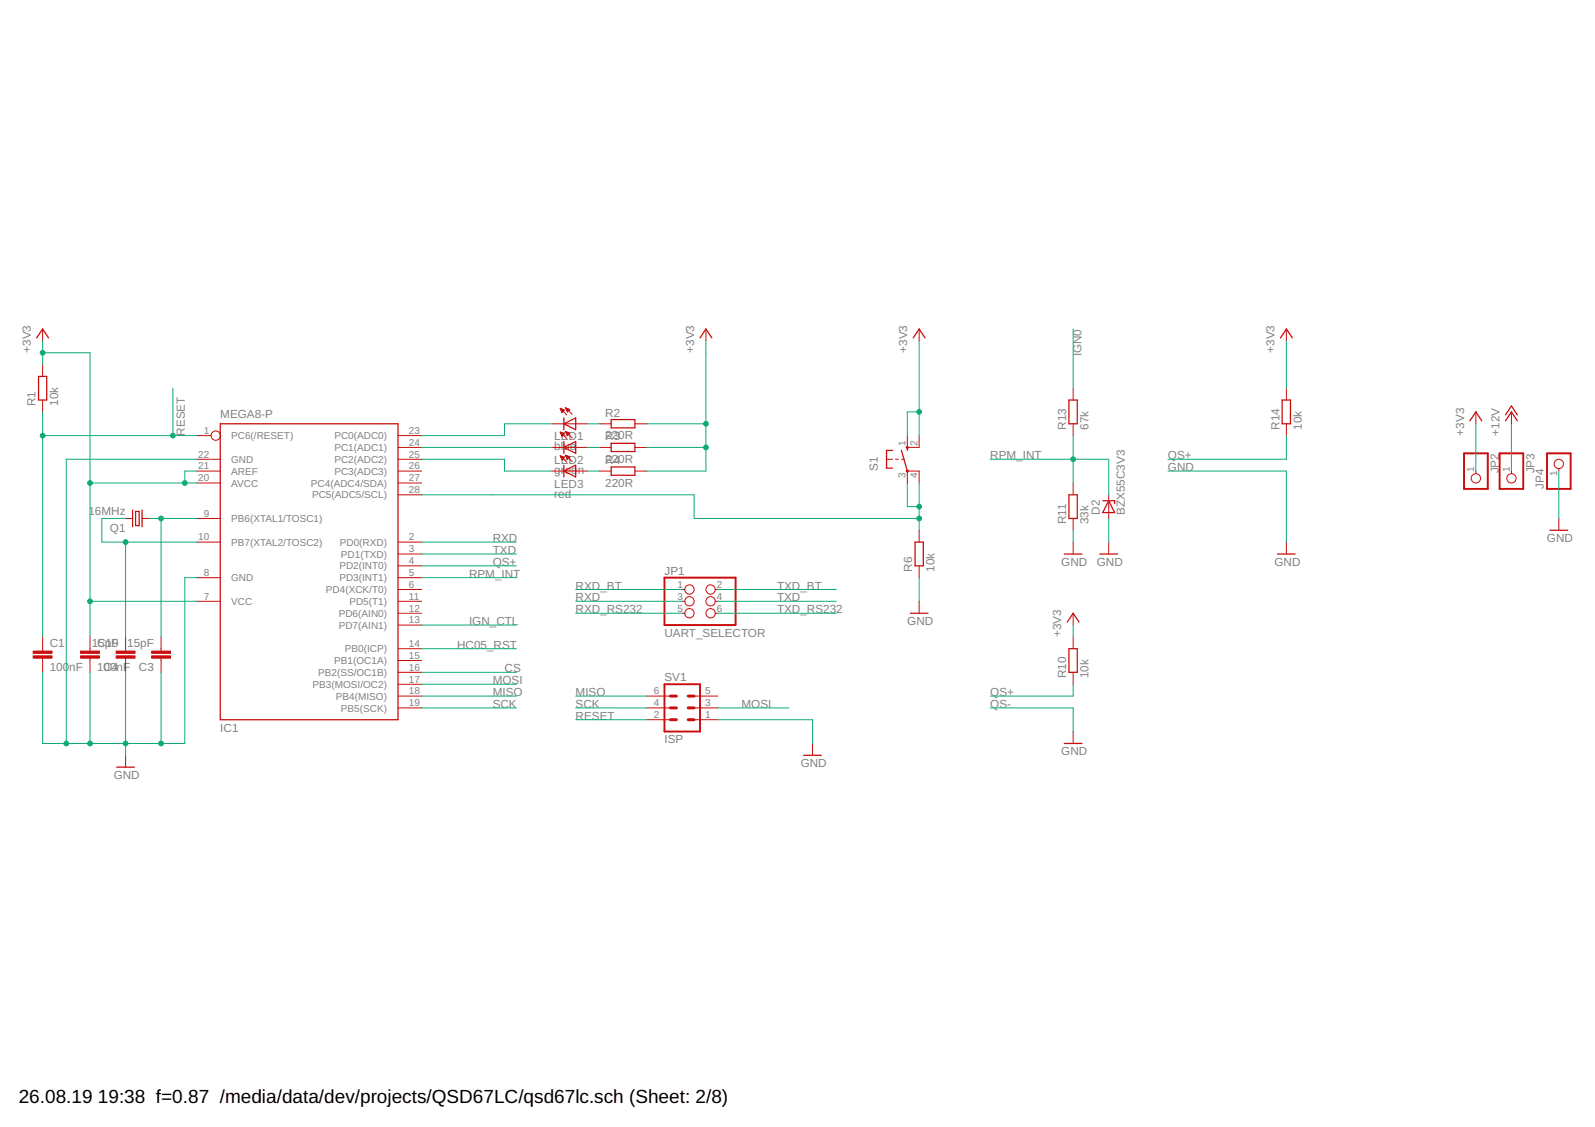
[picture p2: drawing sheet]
<svg xmlns="http://www.w3.org/2000/svg" width="297mm" height="210mm" viewBox="0 0 297 210" stroke-linecap="round" stroke-linejoin="round" font-family="sans-serif">
<g fill="none" stroke="#c90d0c" stroke-width=".23">
<path d="M6.8 62.9l1.1-1.6 1.1 1.6M7.2 70.1h1.5v4.4h-1.5zM41 78.9h33.1v55.1h-33.1zM105 78.9l2.2-1.1v2.2zM105 77.8v2.2M113.8 78.1h4.4v1.6h-4.4zM130.4 62.9l1.1-1.6 1.1 1.6M170.1 62.9l1.1-1.6 1.1 1.6M199.1 74.5h1.5v4.4h-1.5zM238.5 62.9l1.1-1.6 1.1 1.6M238.8 74.5h1.5v4.4h-1.5zM273.7 78.4l1.1-1.7 1.1 1.7"/>
<path d="M280.4 78.4l1.1-1.7 1.1 1.7M280.4 77.3l1.1-1.7 1.1 1.7M24.7 95v3.1M25.3 95.2h.6v2.7h-.6zM26.5 95v3.1M105 82.2v2.2M105 86.6v2.2M105 83.3l2.2-1.1v2.2zM105 87.7l2.2-1.1v2.2zM113.8 82.6h4.4v1.5h-4.4zM113.8 87h4.4v1.5h-4.4zM166.2 83.9h-1.1v3.3h1.1"/>
<path d="M167.9 83.9l1.1 3.8M169 83.3v.6M199.1 92.2h1.5v4.4h-1.5zM205.4 93.3h2.2v.5M206.5 93.3l1.1 2.2h-2.2zM288.6 98.8h3.4M169.5 114.2h3.3M170.4 101h1.6v4.4h-1.6zM198.2 103.2h3.3M198.8 115.9l1.1-1.7 1.1 1.7M204.8 103.2h3.3M237.9 103.2h3.3"/>
<path d="M198.2 138.5h3.3M199.1 120.8h1.5v4.4h-1.5zM21.7 142.9h3.3M149.7 140.7h3.3"/>
</g>
<g fill="none" stroke="#c90d0c" stroke-width=".19">
<path d="M7.9 61.3v2.2M7.9 67.9v2.2M7.9 74.5v2.2M102.8 78.9h6.6M104.3 76.1l1.3 1.2M104.3 76.1l.8 .3-.4 .4M104.3 76.1l.4 .7M104.4 76.1h.1M104.4 76.2h.3M104.4 76.3h.5M104.5 76.4h.6M104.5 76.5h.5"/>
<path d="M104.6 76.6h.3M104.6 76.7h.2M104.7 76.8h.1M105.3 75.9l1.3 1.3M105.3 75.9l.8 .4-.4 .4M105.3 75.9l.4 .8M105.3 76h.2M105.4 76.1h.3M105.5 76.2h.4M105.5 76.3h.6M105.5 76.4h.5M105.6 76.5h.3"/>
<path d="M105.6 76.6h.2M105.7 76.7h.1M111.6 78.9h2.2M118.2 78.9h2.2M131.5 61.3v2.2M171.2 61.3v2.2M199.9 72.3v2.2M199.9 78.9v2.2M239.6 61.3v2.2M239.6 72.3v2.2M239.6 78.9v2.2M274.8 76.7v2.2"/>
<path d="M281.5 76.7v2.2M23.4 96.6h1.3M26.5 96.6h1.3M36.6 96.6h4.4M36.6 85.5h4.4M36.6 87.7h4.4M36.6 90h4.4M36.6 81.1h2.7M74.1 85.5h4.4M74.1 87.7h4.4M74.1 90h4.4M74.1 92.2h4.4"/>
<path d="M74.1 83.3h4.4M74.1 81.1h4.4M102.8 87.7h6.6M102.8 83.3h6.6M104.3 80.5l1.3 1.2M104.3 80.5l.8 .3-.4 .4zM104.3 84.9l1.3 1.2M104.3 84.9l.8 .3-.4 .4zM104.4 80.5h.1M104.4 85h.1M104.4 80.6h.3M104.4 85.1h.4"/>
<path d="M104.5 80.7h.5M104.5 85.2h.5M104.5 80.8h.6M104.5 85.3h.6M104.5 80.9h.5M104.5 85.4h.4M104.6 81h.3M104.6 85.5h.3M104.6 81.1h.2M104.6 85.6h.2M105.3 80.3l1.3 1.3M105.3 80.3l.8 .4-.4 .4z"/>
<path d="M105.3 84.8l1.3 1.2M105.3 84.8l.8 .3-.4 .4zM105.4 80.4h.1M105.4 84.9h.2M105.4 80.5h.3M105.4 85h.4M105.5 80.6h.5M105.5 85.1h.5M105.5 80.7h.5M105.5 85.2h.5M105.5 80.8h.5M105.5 85.3h.4"/>
<path d="M105.6 80.9h.3M105.6 85.4h.2M105.6 81h.1M105.6 85.5h.1M111.6 87.7h2.2M111.6 83.3h2.2M118.2 87.7h2.2M118.2 83.3h2.2M165.1 85.5h1.1M166.8 85.5h.5M167.9 85.5h.5M169 90v-2.3h2.2v2.3"/>
<path d="M169 81.1v2.2h2.2v-2.2M171.2 98.8v2.2M199.9 90v2.2M199.9 96.6v2.2M206.5 92.2v4.4M274.8 87.7v.5M281.5 87.7v.5M290.3 87.2v.5M290.3 96.6v2.2M7.9 118.6v2.7M16.8 118.6v2.7M23.4 118.6v2.7"/>
<path d="M30 118.6v2.7M36.6 101h4.4M36.6 107.6h4.4M36.6 112h4.4M74.1 101h4.4M74.1 107.6h4.4M74.1 112h4.4M74.1 116.4h4.4M74.1 114.2h4.4M74.1 109.8h4.4M74.1 105.4h4.4M74.1 103.2h4.4"/>
<path d="M127.1 112h.5M127.1 114.2h.5M127.1 109.8h.5M133.2 112h.5M133.2 114.2h.5M133.2 109.8h.5M171.2 105.4v2.2M171.2 112v2.2M199.9 101v2.2M199.9 114.2v2.2M199.9 118.6v2.2M206.5 101v2.2"/>
<path d="M239.6 101v2.2M7.9 122.6v2.6M16.8 122.6v2.6M23.4 122.6v2.6M30 122.6v2.6M74.1 131.8h4.4M74.1 129.6h4.4M74.1 127.4h4.4M74.1 125.2h4.4M74.1 123h4.4M74.1 120.8h4.4M120.4 131.8h4.5"/>
<path d="M120.4 129.6h4.5M120.4 134h4.5M129.3 131.8h4.4M129.3 129.6h4.4M129.3 134h4.4M151.3 138.5v2.2M199.9 125.2v2.2M199.9 136.2v2.3M23.4 140.7v2.2"/>
<circle cx="40.2" cy="81.1" r=".87"/>
<circle cx="274.8" cy="89.1" r=".87"/>
<circle cx="281.5" cy="89.1" r=".87"/>
<circle cx="290.3" cy="86.4" r=".87"/>
<circle cx="128.4" cy="109.8" r=".87"/>
<circle cx="128.4" cy="114.2" r=".87"/>
<circle cx="128.4" cy="112" r=".87"/>
<circle cx="132.3" cy="112" r=".87"/>
<circle cx="132.3" cy="114.2" r=".87"/>
<circle cx="132.3" cy="109.8" r=".87"/>
</g>
<g fill="#c90d0c" stroke="#c90d0c" stroke-width=".19">
<path d="M28.2 121.3h3.5v.4h-3.5z"/>
<path d="M28.2 122.2h3.5v.4h-3.5z"/>
<path d="M21.6 121.3h3.5v.4h-3.5z"/>
<path d="M21.6 122.2h3.5v.4h-3.5z"/>
<path d="M6.2 122.2h3.5v.4h-3.5z"/>
<path d="M6.2 121.3h3.5v.4h-3.5z"/>
<path d="M15 122.2h3.5v.4h-3.5z"/>
<path d="M15 121.3h3.5v.4h-3.5z"/>
</g>
<g fill="none" stroke="#c90d0c" stroke-width=".36">
<path d="M272.6 84.4h4.5v6.7h-4.5zM279.3 84.4h4.4v6.7h-4.4zM288.1 84.4h4.4v6.7h-4.4zM123.7 107.6h13.3v8.8h-13.3zM123.7 127.4h6.7v8.8h-6.7z"/>
<circle cx="169" cy="83.3" r=".11"/>
<circle cx="169" cy="87.7" r=".11"/>
</g>
<path d="M124.9 129.6h1.1M124.9 131.8h1.1M124.9 134h1.1M128.2 129.6h1.1M128.2 131.8h1.1M128.2 134h1.1" fill="none" stroke="#c90d0c" stroke-width=".55"/>
<g fill="none" stroke="#0dab76" stroke-width=".19">
<path d="M7.9 63.5v4.4M7.9 76.7v41.9M7.9 65.7h8.9v52.9M32.2 72.3v8.8M102.8 78.9h-8.8v2.2h-15.5M109.4 78.9h2.2M120.4 78.9h11.1M131.5 63.5v24.2h-11.1M171.2 63.5v17.6M171.2 76.7h-2.2v4.4M199.9 61.3v11M239.6 63.5v8.8"/>
<path d="M274.8 78.9v8.8M281.5 78.9v8.8M7.9 81.1h28.7M16.8 90h19.8M23.4 96.6h-4.4v4.4h17.6M27.8 96.6h8.8M30 96.6v22M36.6 87.7h-2.2v2.3M36.6 85.5h-24.3v53M78.5 92.2h50.8v4.4h41.9M78.5 85.5h15.5v2.2h8.8M78.5 83.3h24.3"/>
<path d="M109.4 87.7h2.2M109.4 83.3h2.2M120.4 83.3h11.1M169 90v4.4h2.2M171.2 90v8.8M184.4 85.5h22.1v6.7M199.9 81.1v8.9M199.9 98.8v2.2M206.5 96.6v4.4M217.5 87.7h22.1v13.3M239.6 81.1v4.4h-22.1M290.3 87.7v8.9"/>
<path d="M16.8 112h19.8M23.4 101v17.6M36.6 107.6h-2.2v30.9h-26.5v-13.3M78.5 101h17.7M78.5 107.6h17.7M78.5 103.2h17.7M78.5 116.4h17.7M78.5 105.4h17.7M107.2 112h19.9M107.2 109.8h19.9M107.2 114.2h19.9M133.7 112h22"/>
<path d="M133.7 109.8h22M133.7 114.2h22M171.2 107.6v4.4M199.9 116.4v2.2M16.8 125.2v13.3M23.4 125.2v15.5M30 125.2v13.3M78.5 129.6h17.7M78.5 131.8h17.7M78.5 127.4h17.7M78.5 125.2h17.7M78.5 120.8h17.7"/>
<path d="M107.2 134h13.2M107.2 129.6h13.2M107.2 131.8h13.2M133.7 134h17.6v4.5M133.7 131.8h13.2M184.4 131.8h15.5v4.4M199.9 127.4v2.2h-15.5"/>
</g>
<g fill="#0dab76" stroke="#0dab76" stroke-width=".19">
<circle cx="30" cy="96.6" r=".44"/>
<circle cx="23.4" cy="101" r=".44"/>
<circle cx="30" cy="138.5" r=".44"/>
<circle cx="23.4" cy="138.5" r=".44"/>
<circle cx="12.3" cy="138.5" r=".44"/>
<circle cx="16.8" cy="138.5" r=".44"/>
<circle cx="7.9" cy="81.1" r=".44"/>
<circle cx="32.2" cy="81.1" r=".44"/>
<circle cx="171.2" cy="94.4" r=".44"/>
<circle cx="171.2" cy="96.6" r=".44"/>
<circle cx="7.9" cy="65.7" r=".44"/>
<circle cx="34.4" cy="90" r=".44"/>
<circle cx="16.8" cy="90" r=".44"/>
<circle cx="16.8" cy="112" r=".44"/>
<circle cx="131.5" cy="83.3" r=".44"/>
<circle cx="131.5" cy="78.9" r=".44"/>
<circle cx="171.2" cy="76.7" r=".44"/>
<circle cx="199.9" cy="85.5" r=".44"/>
</g>
<g font-size="3.5">
<text x="3.5" y="205.4">26.08.19</text>
<text x="18.2" y="205.4">19:38 f=0.87 /media/data/dev/projects/QSD67LC/qsd67lc.sch (Sheet: 2/8)</text>
</g>
<g font-size="2.2" fill="#808080">
<text x="5.7" y="65.7" transform="rotate(-90 5.7 65.7)">+3V3</text>
<text x="129.3" y="65.7" transform="rotate(-90 129.3 65.7)">+3V3</text>
<text x="169" y="65.7" transform="rotate(-90 169 65.7)">+3V3</text>
<text x="237.4" y="65.7" transform="rotate(-90 237.4 65.7)">+3V3</text>
<text x="201.4" y="66.4" transform="rotate(-90 201.4 66.4)">IGN0</text>
<text x="6.6" y="75.6" transform="rotate(-90 6.6 75.6)">R1</text>
<text x="10.8" y="75.6" transform="rotate(-90 10.8 75.6)">10k</text>
<text x="41" y="77.8">MEGA8-P</text>
<text x="112.7" y="77.6">R2</text>
<text x="34.4" y="81.1" transform="rotate(-90 34.4 81.1)">RESET</text>
<text x="103.2" y="83.9">blue</text>
<text x="103.2" y="82">LED1</text>
<text x="112.7" y="81.8">220R</text>
<text x="112.7" y="82">R3</text>
<text x="198.6" y="80" transform="rotate(-90 198.6 80)">R13</text>
<text x="202.7" y="80" transform="rotate(-90 202.7 80)">67k</text>
<text x="238.3" y="80" transform="rotate(-90 238.3 80)">R14</text>
<text x="242.4" y="80" transform="rotate(-90 242.4 80)">10k</text>
<text x="272.6" y="81.1" transform="rotate(-90 272.6 81.1)">+3V3</text>
<text x="279.3" y="81.1" transform="rotate(-90 279.3 81.1)">+12V</text>
<text x="103.2" y="88.3">green</text>
<text x="103.2" y="86.4">LED2</text>
<text x="112.7" y="86.2">220R</text>
<text x="112.7" y="86.4">R4</text>
<text x="163.5" y="87.7" transform="rotate(-90 163.5 87.7)">S1</text>
<text x="184.4" y="85.5">RPM_INT</text>
<text x="217.5" y="87.7">GND</text>
<text x="217.5" y="85.5">QS+</text>
<text x="279.2" y="88.2" transform="rotate(-90 279.2 88.2)">JP2</text>
<text x="285.8" y="88.2" transform="rotate(-90 285.8 88.2)">JP3</text>
<text x="16.5" y="95.9">16MHz</text>
<text x="103.2" y="92.7">red</text>
<text x="103.2" y="90.8">LED3</text>
<text x="112.7" y="90.6">220R</text>
<text x="204.8" y="95.9" transform="rotate(-90 204.8 95.9)">D2</text>
<text x="209.4" y="95.9" transform="rotate(-90 209.4 95.9)">BZX55C3V3</text>
<text x="287.5" y="91.1" transform="rotate(-90 287.5 91.1)">JP4</text>
<text x="20.5" y="99">Q1</text>
<text x="91.8" y="101">RXD</text>
<text x="198.6" y="97.7" transform="rotate(-90 198.6 97.7)">R11</text>
<text x="202.7" y="97.7" transform="rotate(-90 202.7 97.7)">33k</text>
<text x="288.1" y="101">GND</text>
<text x="87.4" y="107.6">RPM_INT</text>
<text x="91.8" y="103.2">TXD</text>
<text x="91.8" y="105.4">QS+</text>
<text x="123.7" y="107">JP1</text>
<text x="169.9" y="106.5" transform="rotate(-90 169.9 106.5)">R6</text>
<text x="174" y="106.5" transform="rotate(-90 174 106.5)">10k</text>
<text x="197.6" y="105.4">GND</text>
<text x="204.3" y="105.4">GND</text>
<text x="237.4" y="105.4">GND</text>
<text x="107.2" y="112">RXD</text>
<text x="107.2" y="109.8">RXD_BT</text>
<text x="144.7" y="112">TXD</text>
<text x="144.7" y="109.8">TXD_BT</text>
<text x="87.4" y="116.4">IGN_CTL</text>
<text x="107.2" y="114.2">RXD_RS232</text>
<text x="123.7" y="118.6">UART_SELECTOR</text>
<text x="144.7" y="114.2">TXD_RS232</text>
<text x="169" y="116.4">GND</text>
<text x="197.6" y="118.6" transform="rotate(-90 197.6 118.6)">+3V3</text>
<text x="9.3" y="124.9">100</text>
<text x="9.3" y="120.5">C1</text>
<text x="12.9" y="124.9">nF</text>
<text x="17.1" y="120.5">1C19</text>
<text x="18.1" y="124.9">1C4</text>
<text x="18.3" y="120.5">5pF</text>
<text x="19.3" y="124.9">00nF</text>
<text x="23.7" y="120.5">15pF</text>
<text x="25.9" y="124.9">C3</text>
<text x="85.1" y="120.8">HC05_RST</text>
<text x="94" y="125.2">CS</text>
<text x="91.8" y="129.6">MISO</text>
<text x="91.8" y="131.8">SCK</text>
<text x="91.8" y="127.4">MOSI</text>
<text x="107.2" y="129.6">MISO</text>
<text x="107.2" y="131.8">SCK</text>
<text x="123.7" y="126.8">SV1</text>
<text x="138.1" y="131.8">MOSI</text>
<text x="184.4" y="129.6">QS+</text>
<text x="184.4" y="131.8">QS-</text>
<text x="198.6" y="126.3" transform="rotate(-90 198.6 126.3)">R10</text>
<text x="202.7" y="126.3" transform="rotate(-90 202.7 126.3)">10k</text>
<text x="41" y="136.3">IC1</text>
<text x="107.2" y="134.1">RESET</text>
<text x="123.7" y="138.5">ISP</text>
<text x="149.1" y="142.9">GND</text>
<text x="197.6" y="140.7">GND</text>
<text x="21.2" y="145.1">GND</text>
</g>
<g font-size="1.9" fill="#808080">
<text x="38" y="80.8">1</text>
<text x="43.1" y="81.8">PC6(/RESET)</text>
<text x="62.3" y="81.8">PC0(ADC0)</text>
<text x="76.1" y="83">24</text>
<text x="76.1" y="80.8">23</text>
<text x="168.7" y="83" transform="rotate(-90 168.7 83)">1</text>
<text x="170.9" y="83" transform="rotate(-90 170.9 83)">2</text>
<text x="36.9" y="85.2">22</text>
<text x="36.9" y="87.4">21</text>
<text x="36.9" y="89.6">20</text>
<text x="43.1" y="86.2">GND</text>
<text x="43.1" y="88.4">AREF</text>
<text x="62.3" y="88.4">PC3(ADC3)</text>
<text x="62.3" y="86.2">PC2(ADC2)</text>
<text x="62.3" y="84">PC1(ADC1)</text>
<text x="76.1" y="89.6">27</text>
<text x="76.1" y="87.4">26</text>
<text x="76.1" y="85.2">25</text>
<text x="168.7" y="89.1" transform="rotate(-90 168.7 89.1)">3</text>
<text x="170.9" y="89.1" transform="rotate(-90 170.9 89.1)">4</text>
<text x="274.5" y="87.9" transform="rotate(-90 274.5 87.9)">1</text>
<text x="281.2" y="87.9" transform="rotate(-90 281.2 87.9)">1</text>
<text x="290" y="88.6" transform="rotate(-90 290 88.6)">1</text>
<text x="43.1" y="90.6">AVCC</text>
<text x="57.9" y="90.6">PC4(ADC4/SDA)</text>
<text x="58.1" y="92.8">PC5(ADC5/SCL)</text>
<text x="76.1" y="91.8">28</text>
<text x="36.9" y="100.7">10</text>
<text x="38" y="96.3">9</text>
<text x="43.1" y="101.6">PB7(XTAL2/TOSC2)</text>
<text x="43.1" y="97.2">PB6(XTAL1/TOSC1)</text>
<text x="63.3" y="101.6">PD0(RXD)</text>
<text x="76.1" y="100.7">2</text>
<text x="38" y="107.3">8</text>
<text x="63.2" y="106.1">PD2(INT0)</text>
<text x="63.5" y="103.9">PD1(TXD)</text>
<text x="76.1" y="107.3">5</text>
<text x="76.1" y="105.1">4</text>
<text x="76.1" y="102.9">3</text>
<text x="38" y="111.7">7</text>
<text x="43.1" y="108.3">GND</text>
<text x="43.1" y="112.7">VCC</text>
<text x="60.7" y="110.5">PD4(XCK/T0)</text>
<text x="63.2" y="108.3">PD3(INT1)</text>
<text x="65.1" y="112.7">PD5(T1)</text>
<text x="76.1" y="113.9">12</text>
<text x="76.1" y="111.7">11</text>
<text x="76.1" y="109.5">6</text>
<text x="126.2" y="109.5">1</text>
<text x="126.2" y="111.7">3</text>
<text x="126.2" y="113.9">5</text>
<text x="133.5" y="109.5">2</text>
<text x="133.5" y="111.7">4</text>
<text x="133.5" y="113.9">6</text>
<text x="63.1" y="117.1">PD7(AIN1)</text>
<text x="63.1" y="114.9">PD6(AIN0)</text>
<text x="76.1" y="116.1">13</text>
<text x="59.3" y="125.9">PB2(SS/OC1B)</text>
<text x="62.2" y="123.7">PB1(OC1A)</text>
<text x="64.2" y="121.5">PB0(ICP)</text>
<text x="76.1" y="124.9">16</text>
<text x="76.1" y="122.7">15</text>
<text x="76.1" y="120.5">14</text>
<text x="58.2" y="128.1">PB3(MOSI/OC2)</text>
<text x="62.6" y="130.3">PB4(MISO)</text>
<text x="76.1" y="131.5">19</text>
<text x="76.1" y="129.3">18</text>
<text x="76.1" y="127.1">17</text>
<text x="121.8" y="131.5">4</text>
<text x="121.8" y="129.3">6</text>
<text x="131.3" y="131.5">3</text>
<text x="131.3" y="129.3">5</text>
<text x="63.5" y="132.5">PB5(SCK)</text>
<text x="121.8" y="133.7">2</text>
<text x="131.3" y="133.7">1</text>
</g>
</svg>
